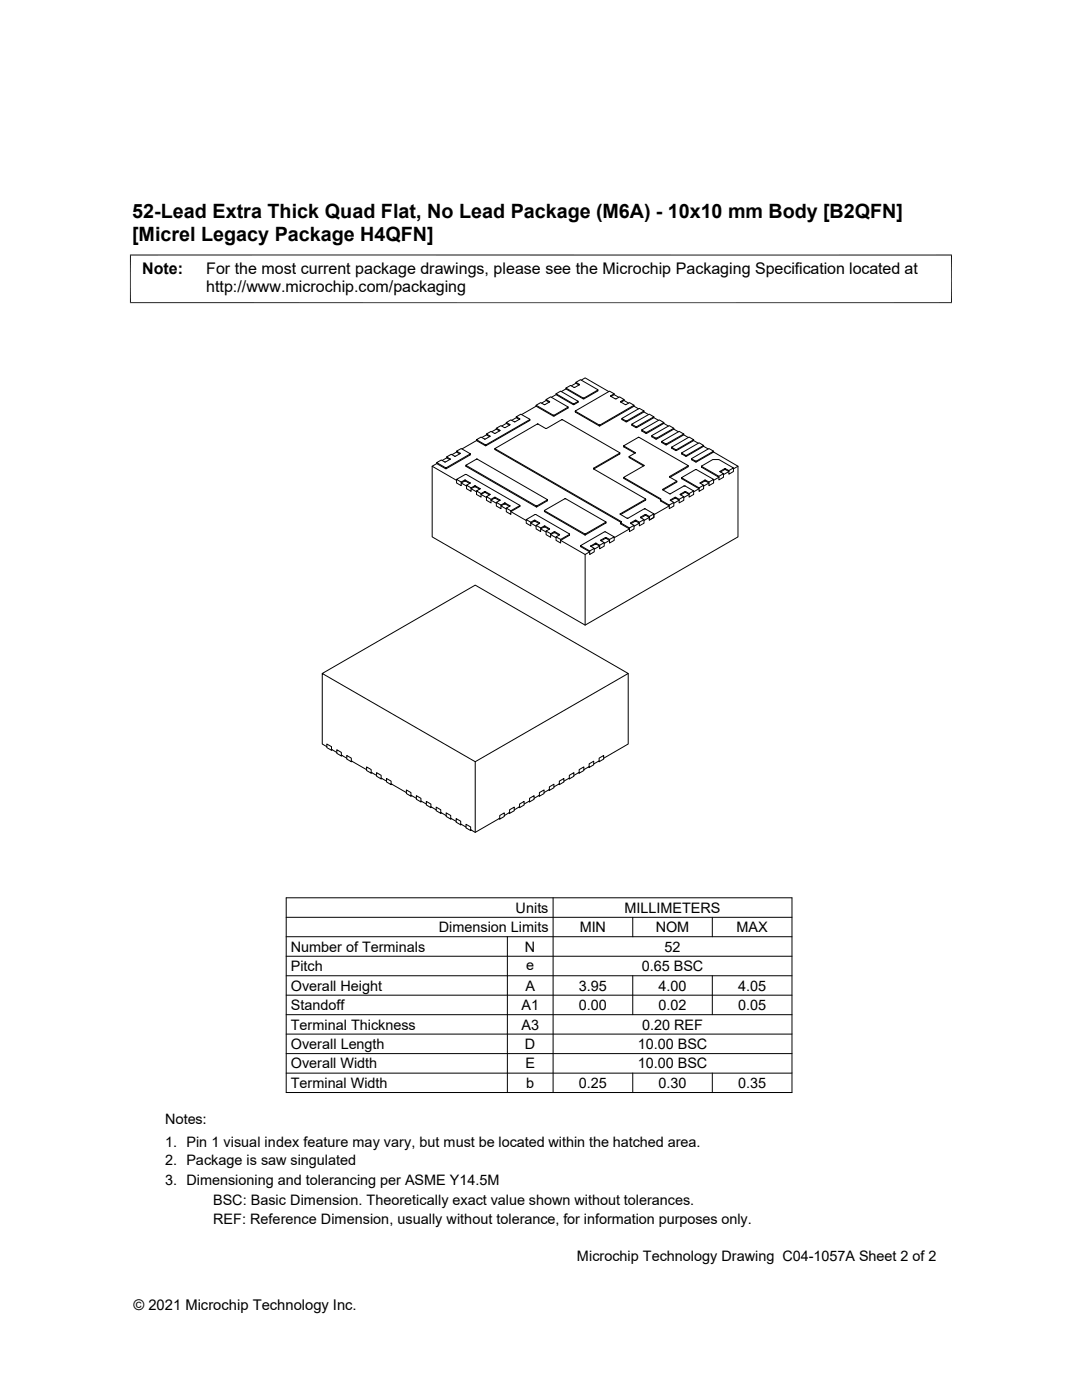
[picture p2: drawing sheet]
<svg xmlns="http://www.w3.org/2000/svg" width="216mm" height="279mm" viewBox="0 0 216 279" stroke-linecap="round" stroke-linejoin="round" font-family="sans-serif">
<g fill="none" stroke="#000" stroke-width=".2">
<path d="M26 50.8v9.7M189.9 50.8v9.7M189.9 50.9h-164M25.9 60.4h164M109 79.7v.2l.6 .4M109 79.9l-.9 .6M111 78.6v.2l3.5 1.9M111 78.6l.9-.5 3.4 2-.9 .5zM111 78.8l-1 .5M112.9 77.4v.2l3.5 2M112.9 77.6l-.9 .5M114.7 77.3l-.8-.4-1 .5 3.6 2"/>
<path d="M114.7 77.3h-.1M114.7 77.3l.9-.5-.7-.5 .9-.5 3.5 2-2.8 1.6M114.9 76.3v.2l.6 .3M114.9 76.5l-.9 .5M116 75.9l.8-.5 4.7 2.7M116.4 79.6h.1M119.3 77.8v.2l-2.8 1.6M121.8 79v.1M121.9 79l.7-.4-1-.5-6.8 3.9M121.9 79h.1M121.9 79.1h.1M121.9 79.1l.9 .5"/>
<path d="M122.6 78.6v.2l-.7 .3M122.6 78.8l.9 .5M122.8 79.6h.1M122.9 79.6l.7-.4 .9 .5-.7 .5M124.5 79.7v.2l-.6 .4M124.5 79.9l.9 .6M86.2 93v14.1l30.6 17.7 30.5-17.7v-14.1M87.1 92.3v.2l1.8 1M87.1 92.5l-.9 .5 4.9 2.9M88.8 92.2l-.7-.4-1 .5 1.9 1M88.8 92.2h.1M89 93.5h.1"/>
<path d="M89 93.3h.1M89.1 91.2v.2l.6 .3M89.1 91.4l-.9 .5M89.8 91.6v.1M90.7 91.1l-.7-.4-.9 .5 .7 .5-1 .5M90.7 91l.1 .1M90.8 91.1l1-.6-.7-.5 .9-.5 1.8 1-4.8 2.8M91.1 90v.2l.6 .4M91.1 95.7v.7l.9 .5v-.7M91.1 90.2l-.9 .5M91.8 90.5h.1M92.7 96l-.7 .4 1.1 .6"/>
<path d="M92.8 95.8h.1M92.8 95.8h-.1M92.8 96h.1M92.8 96h-.1M92.9 94.7l-1.8 1 .9 .5 .7-.4M92.9 96l.8 .5M92.9 95.8l.9 .6M92.9 94.7h.1M93 93.1l14 8.1M93 92.9l14 8.1M93 94.7l10.7 6.2M93.1 96.8v.7l.9 .6v-.7"/>
<path d="M93.8 90.7l-4.9 2.8M93.8 96.4l-.7 .4 .9 .6 .7-.4M93.8 96.4h.1M93.8 90.6v.1M94.7 97.1l-.7 .4 1.1 .6M94.7 97h.1M94.8 97.1v.1M94.8 97h.1M94.8 97.1l-.1 .1M94.8 97.1l.9 .5M94.8 97l1 .6M95.1 98v.7l.9 .5v-.7"/>
<path d="M95.1 87.9l-2.9 1.7M95.2 91.6v.1M95.2 91.6l-2.2 1.2v.3M95.2 91.6l14 8.1v.2l-2.2 1.3M95.8 97.6l-.7 .4 .9 .5 .7-.4M95.8 97.6h.1M96.7 98.3l-.7 .4 1.1 .6M96.7 87.6l-.7-.4-.9 .6 1.7 1M96.7 98.1l1 .6M96.7 98.1h.1M96.8 87.6h-.1M96.8 98.3h-.1"/>
<path d="M96.8 98.3l.9 .5M97 88.8h-.2M97.1 86.6v.2l.6 .3M97.1 99.1v.7l.9 .6v-.7M97.1 86.8l-1 .5M97.7 98.7l-.6 .4 .9 .6 .8-.4 .9 .5-.7 .5 1 .5 .6-.4M97.7 98.7h.1M97.8 87v.1M97.8 98.7h.1M98.7 86.5l-.7-.4-.9 .5 .6 .5-.9 .5M98.7 86.5h.1M98.8 89.5v.2"/>
<path d="M98.8 89.7l25.1 14.5M98.8 89.6l25.2 14.5M98.8 89.7h.1M98.8 89.5h.1M99 85.5v.1l.7 .4M99 85.6l-.9 .6M99.7 99.9l-.9-.5-.8 .4 1 .6M99.8 85.9h.1M99.8 99.8h.1M100.6 85.3h.1M100.8 85.3h.1M100.8 85.3l-.8-.4-1 .6 .7 .4-.9 .6"/>
<path d="M101 84.3v.2l.6 .4M101 84.5l-.9 .5M101.7 84.7l-.7-.4 .9-.5 .9 .4 .9-.5-.7-.5 .9-.5 1.8 1v.2l-8.7 5-1.9-1v-.1M101.7 84.7v.1M101.7 84.7l-.9 .6M103 83.2v.2l.6 .3M103 83.4l-.9 .5M103.7 83.6h.1M105.7 83.8l-8.7 5M107 80.9v.2l3.4 1.9M107 81.1l-2.9 1.6M107.2 84.6l-8.4 4.9"/>
<path d="M107.3 84.6h.1M108.6 80.8l-.7-.5-.9 .6 3.4 2 2.9-1.6M108.7 80.8l1-.6-.7-.5 .9-.5 3.4 2M108.7 80.7h-.1M109.2 99.8l-2.1 1.2M110.4 83h.2M112.1 83.8l-3.1 1.7-1.8-.9M112.1 83.8h.1M112.2 83.8h.1M112.2 83.8l11.4 6.6-5.2 3.1 .1 .1M112.7 99.5l-4 2.4M112.8 99.5h.1"/>
<path d="M112.8 99.5h-.1M112.9 99.5l8 4.7-4.2 2.4-8-4.7M113.3 81.4l-2.7 1.6M113.3 81.2v.2M114.4 80.7v.1M114.4 80.6h.1M114.8 82v.2M114.8 82.2l4.7 2.8M114.8 82.1h.1M114.8 82.1l4.7 2.7M114.9 82h-.1M115.3 80.3l-.8 .5"/>
<path d="M115.3 80.1v.2M118.5 93.6l10.3 6-5 3M119.5 85h.1M119.5 84.8h.1M119.6 84.8h.1M119.7 85h-.1M119.7 84.8h.1M123.6 90.6h.1M123.6 90.6l-5.1 3M123.7 90.4v.2M123.8 80.2h.1M123.8 80.2l1 .6"/>
<path d="M124.1 83.5v.2M124.1 83.5l3.5-2 .9 .5-3.4 2-1-.4M124.1 83.5v.1M124.5 89v.2M124.5 95.3v.2M124.5 89.2l2.2 1.2M124.5 89l2.2 1.3M124.5 89.2h.1M124.5 89h.1M124.5 95.5h.1M124.5 88.9v.1M124.5 95.3h.1"/>
<path d="M124.5 95.5l7.3 4.2M124.9 80.8l.7-.5 .9 .6-6.8 3.9M124.9 80.7h-.1M125.6 91.3l2.8 1.7M125.6 91.2l2.9 1.7M125.6 91.1v.1M126.1 84.7v.2M126.1 84.6l3.5-1.9 .9 .5-3.5 2-.9-.6M126.1 84.9l.8 .4M126.2 84.6h-.1M126.5 80.9v.2l-6.8 3.9M126.5 81.1l.9 .5"/>
<path d="M126.7 90.3v.1M126.7 90.4l-1.1 .7v.2M126.8 90.3v.1M126.9 85.3h.1M127 85.3h.1M127.4 87.3h.1M127.4 87.3l-2.9 1.6M127.5 87.3h.1M127.5 87.3l9.9 5.6-3.8 2.2M128.1 85.8v.2l.8 .5M128.1 85.8l.8 .5M128.1 85.8l3.5-2 .9 .5-3.6 2"/>
<path d="M128.1 85.8h.1M128.5 82.2l.9 .5M128.5 92.9h.1M128.5 82v.2l-3.4 2-1-.5M128.5 92.9l-4 2.4 7.4 4.3-.1 .1M128.8 99.8l-5 2.9M128.8 99.6v.2M128.9 86.5h.1M128.9 86.3h.1M129 86.5h-.1M130.1 87v.1M130.1 86.9l3.4-2 1 .6-3.5 1.9"/>
<path d="M130.1 87.1l.8 .5M130.1 87l.8 .4M130.1 87h.1M130.1 86.9v.1M130.5 83.2v.2l-3.5 1.9M130.5 83.4l.9 .5M130.9 87.6h.1M131 87.4h-.1M131.8 99.7v.2M131.8 99.9v.1M131.8 99.8l1.7 1 1-.5-.7-.5M131.8 99.7v.1"/>
<path d="M131.8 99.7h.1M131.8 100l1.7 1-3 1.7M132.1 88.1v.2M132.1 88.1l.7 .5M132.1 88.3l.7 .5M132.1 88.1l3.4-2 .9 .5-3.6 2M132.1 88.1h.1M132.5 84.5l.9 .5M132.5 84.3v.2l-3.5 2M133 88.8h-.1M133 88.6h-.1M133.6 95.2l1.5 .8-2.9 1.7 1.4 .9"/>
<path d="M133.6 98.5l2.9-1.5 1.9 1-.9 .5-.8-.4-1 .5M133.6 95.1v.1M133.8 98.5l-.1 .1M134 89.3v.2M134.1 89.2l3.4-2 .9 .6-3.5 1.9M134.1 89.3h.1M134.1 89.5l.7 .4M134.1 89.3l.7 .4M134.5 85.5v.1l-3.5 2M134.5 85.6l.9 .6M134.7 99.4l-.9 .5M134.7 99.3l-.9 .5"/>
<path d="M134.7 99.4l.8 .4-1 .6M134.7 99.4h.1M134.7 99.3h.1M134.8 89.9h.1M134.8 89.7h.1M135.1 96v.2l-2.8 1.6M135.7 98.7l.7 .4-.9 .6-.8-.4M135.7 98.7h.1M135.8 98.6l-.1 .1M136 90.4v.2M136 90.4l3.5-2 .9 .5-3.5 2zM136 90.6h.1"/>
<path d="M136 95.5h.1M136 95.4h.1M136.1 90.6l.7 .5M136.1 95.4l3.4 2 .9-.6-.7-.4M136.1 95.5l3.4 2-1.1 .6M136.4 99.1v.7l-.9 .6v-.7M136.4 86.8l1 .5M136.4 86.6v.2l-3.6 2M136.7 98.3l-.9 .5M136.7 98.3h.1M136.8 90.9h.1M136.8 98.3l.7 .4-1.1 .6"/>
<path d="M137.4 92.9v.2l-3.7 2.1M138 91.5v.2M138 91.7v.1M138 91.8l1 .4M138.4 87.8v.1l-3.5 2M138.4 98v.7l-.9 .5v-.7M138.4 87.9l.9 .6M138.8 93.7l-2.7 1.6-.1 .2M138.8 92l-.8-.5 3.5-2 .9 .5-3.5 2M138.9 93.7h.1M138.9 93.7h-.1M138.9 93.7l3.5 2-.9 .5-.8-.4-1 .6"/>
<path d="M139 92h-.2M140 93.1v.1M140 93.2l3.4 2.1-1 .6M140.4 89.1l.9 .5M140.4 88.9v.2l-3.6 1.9M140.4 96.8v.7l-.9 .6v-.7M140.6 96l-.8 .5M140.8 96h-.2M140.8 96l.7 .4-1.1 .6M142.4 90v.2l-3.5 2M142.4 95.7v.7l-.9 .5v-.7M142.4 90.2l4.9 2.8-1 .6"/>
<path d="M144.4 94.5v.8l-1 .5v-.7M144.6 93.7l-.8 .5M144.6 93.5l-.9 .6 .7 .4-1 .6-3.4-2.1 2.2-1.3h1.2l2.9 1.7-.9 .5-.7-.4M144.6 93.5h.1M144.6 93.5v.1M144.7 93.7h.1M144.7 93.5l.1 .1M144.7 93.7h-.1M144.7 93.7l.7 .4-1 .6M146.3 93.4v.7l-.9 .5v-.7M99 100.3v.7l1 .5v-.7M100.6 100.6l-.6 .4 1 .6"/>
<path d="M100.7 100.6h.1M100.7 100.4l1 .5-.7 .5 .9 .5 1.8-1M100.7 100.4h.1M100.8 100.6l.8 .4M101 101.4v.7l.9 .6v-.8M103.7 100.9h.1M103.7 101l-1.8 1.1 3.1 1.8M103.7 100.9v.1M105 103.7v.7l.9 .5v-.7M106.6 104l-.7 .4 1.1 .6M106.7 104l.9 .5M106.7 104h-.1"/>
<path d="M106.7 103.8h-.1M106.7 103.8l1 .6M106.7 102.7l-1.7 1 .9 .5 .7-.4M106.9 102.7h-.1M106.9 102.7l6.7 3.9M107 104.8v.8l.9 .5v-.7M107 101.1h.1M107 100.9v.1M107 101h.1M107.1 101.1h.1M107.1 100.9v.1M107.7 104.4l-.7 .4 .9 .6 .7-.4"/>
<path d="M107.7 104.4h.1M108.6 105h.1M108.6 101.9l.1 .2 8 4.6M108.6 101.9h.1M108.7 101.9h-.1M108.7 105l1 .6M109 106v.7l.9 .5v-.7M109.6 105.6l-.9-.4-.8 .4 1.1 .6M109.6 105.6l-.6 .4 .9 .5 .7-.4M109.7 105.6h-.1M110.6 106.3l-.7 .4 1.1 .6M110.6 106.3l.9 .5"/>
<path d="M110.6 106.1l1 .6M110.6 106.3h.1M110.6 106.1v.1M111 107.1v.7l.9 .6v-.7M111.6 106.7h.1M111.7 106.7h.1M113.6 106.6v.2l-1.7 1 4.9 2.9M113.6 106.7l-1.7 1-.9-.6 .6-.4M115.9 108.9v.2M115.9 108.9l1.8 1.1 .9-.6-.7-.4M115.9 109.1l1.8 1-.9 .6M115.9 108.9h.1"/>
<path d="M115.9 109.1h.1M116.8 110.7v14.1M116.8 106.7h-.1M117.9 109h.1M117.9 108.9v.1M118 109.1l.8-.5 .9 .4-1.1 .6M118.6 109.4v.7l-.9 .6v-.7M118.8 108.4l-.9 .5M119 108.4h-.2M119.9 107.8l.7 .5-.9 .5-.7-.4M119.9 107.8h.1M120.6 108.3v.7l-.9 .5v-.7"/>
<path d="M120.6 106.1l-4.7 2.8M120.7 106.2l1.9 .9-1 .6-.7-.4M120.8 107.3l-.9 .5M120.8 107.4l-.8 .5M120.8 107.4l.8 .4-1 .7M120.8 107.3h.1M120.8 107.4v.1M120.9 104.4l-4.1 2.3M120.9 104.2v.2M122.6 107.1v.7l-1 .6v-.7M123.7 102.6h.1M123.8 102.6h.1"/>
<path d="M123.8 102.6l1.3 .8M123.8 104.3v.2M123.8 104.5l1.8 1.1-3 1.7M124 104.2h.1M124 104.2l-.2 .2 1.8 1 .9-.6-.7-.3M124 104.1v.1M125.2 103.4h.1M125.3 103.4h-.1M125.8 104.4h.1M126.5 104.8v.8l-.9 .5v-.7M126.8 104h-.1M126.8 103.8h-.1"/>
<path d="M126.9 104l.7 .4-1.1 .6M126.9 104l-1 .5M126.9 103.8l-1.1 .6M127.8 103.2l.7 .5-.9 .5-.7-.4M127.8 103.2v.1M128.5 103.7v.7l-.9 .5v-.7M128.6 101.5l-3.3 1.9M128.7 101.5v.1M128.7 101.5l-.1 .1M128.7 101.5l1.8 1.1-.9 .5-.7-.4M128.7 102.9l-.8 .5M128.7 102.7l-.9 .5"/>
<path d="M128.7 102.9h.2M128.7 102.7h.2M128.9 102.9l.7 .4-1.1 .6M130.5 102.6v.7l-.9 .5v-.7M134.5 100.3v.7l-1 .5v-.7M64.3 134.4l30.5 17.6 30.5-17.6-30.5-17.6-30.5 17.6v14.1l.9 .5M125.3 134.4v14.1l-4.8 2.8M65.2 148.5l.9 .5v.7l-.9-.5zM66.1 149.5l1.1 .7M66.3 149.6l-.2 .1M67.2 149.6l.9 .6v.7l-.9-.6zM68.1 150.7l1.1 .6"/>
<path d="M68.3 150.8l-.2 .1M69.2 150.8l.9 .5v.7l-.9-.5zM70.1 151.8l3.1 1.8M70.3 151.9l-.2 .1M73.2 153.1l.9 .5v.7l-.9-.5zM74.1 154.1l1 .6M74.2 154.2l-.1 .1M75.1 154.2l1 .5v.7l-1-.5zM76.1 155.3l1 .6M76.2 155.4h-.1M77.1 155.4l.9 .5v.7l-.9-.5zM78 156.4l3.1 1.8"/>
<path d="M78.2 156.5l-.2 .1M81.1 157.6l.9 .6v.7l-.9-.5zM82 158.7l1.1 .6M82.2 158.8l-.2 .1M83.1 158.8l.9 .5v.7l-.9-.5zM84 159.9l1.1 .6M84.1 159.9l-.1 .1M85.1 159.9l.9 .6v.7l-.9-.5zM94.8 152v14.1M105.5 159.9l.2 .1M105.7 159.3l.9-.5v.7l-.9 .5zM105.7 159.9l-1.1 .6"/>
<path d="M107.5 158.8l.1 .1M107.6 158.7l-1 .6M107.6 158.2l1-.6v.8l-1 .5zM109.5 157.6l.1 .1M109.6 157l.9-.5v.7l-.9 .5zM109.6 157.6l-1 .6M111.5 156.5l.1 .1M111.6 155.9l.9-.5v.7l-.9 .5zM111.6 156.4l-1.1 .6M113.4 155.4h.2M113.6 154.7l.9-.5v.7l-.9 .5zM113.6 155.3l-1.1 .6"/>
<path d="M115.4 154.2l.2 .1M115.6 154.1l-1.1 .6M115.6 153.6l.9-.5v.7l-.9 .5zM117.4 153.1l.2 .1M117.6 152.4l.9-.5v.7l-.9 .6zM117.6 153l-1.1 .6M119.4 151.9l.1 .1M119.5 151.3l1-.5v.7l-1 .5zM119.5 151.8l-1 .7M57.1 179.2h100.9v38.8h-100.9zM86 161l1 .6M86.1 161.1l-.1 .1"/>
<path d="M87 161.1l.9 .5v.7l-.9-.5zM87.9 162.1l1.1 .7M88.1 162.2l-.2 .1M89 162.2l.9 .6v.7l-.9-.6zM89.9 163.3l1.1 .6M90.1 163.4l-.2 .1M91 163.4l.9 .5v.7l-.9-.5zM91.9 164.4l1.1 .7M92.1 164.5l-.2 .1M93 164.5l.9 .5v.8l-.9-.6zM94.1 165.7l-.2 .1M99.5 163.4l.2 .1"/>
<path d="M99.7 163.3l-4.9 2.8-.9-.5M99.7 162.8l.9-.6v.7l-.9 .6zM101.5 162.2l.2 .1M101.7 162.1l-1.1 .7M101.7 161.6l.9-.5v.7l-.9 .5zM103.5 161.1l.2 .1M103.7 160.5l.9-.6v.8l-.9 .5zM103.7 161l-1.1 .6M110.4 179.2v38.8M57.1 198.6h100.9M57.1 194.7h100.9M57.1 190.8h100.9"/>
<path d="M57.1 186.9h100.9M57.1 183.1h100.9M101.2 186.9v31.1M126.3 183.1v3.8M126.3 194.7v7.8M142.1 183.1v3.8M142.1 194.7v7.8M57.1 210.3h100.9M57.1 206.4h100.9M57.1 202.5h100.9M57.1 214.2h100.9M126.3 214.2v3.8"/>
<path d="M142.1 214.2v3.8"/>
</g>
<g font-size="3.9">
<text x="26.4" y="43.5">52-Lead Extra Thick Quad Flat, No Lead Package (M6A) - 10x10 mm Body [B2QFN]</text>
<text x="26.4" y="48.1">[Micrel Legacy Package H4QFN]</text>
</g>
<g font-size="3.2">
<text x="28.4" y="54.7">Note:</text>
<text x="41.1" y="58.3">http://www.microchip.com/packaging</text>
<text x="41.1" y="54.7">For the most current package drawings, please see the Microchip Packaging Specification located at</text>
</g>
<g font-size="2.9">
<text x="102.9" y="182.2">Units</text>
<text x="124.6" y="182.2">MILLIMETERS</text>
<text x="58" y="189.9">Number of Terminals</text>
<text x="87.6" y="186">Dimension Limits</text>
<text x="104.8" y="189.9">N</text>
<text x="115.7" y="186">MIN</text>
<text x="130.8" y="186">NOM</text>
<text x="132.6" y="189.9">52</text>
<text x="147" y="186">MAX</text>
<text x="58" y="197.7">Overall Height</text>
<text x="58" y="193.8">Pitch</text>
<text x="104.8" y="197.7">A</text>
<text x="105" y="193.5">e</text>
<text x="115.5" y="197.7">3.95</text>
<text x="128" y="193.8">0.65 BSC</text>
<text x="131.4" y="197.7">4.00</text>
<text x="147.3" y="197.7">4.05</text>
<text x="58" y="201.6">Standoff</text>
<text x="104.1" y="201.6">A1</text>
<text x="115.5" y="201.6">0.00</text>
<text x="131.4" y="201.6">0.02</text>
<text x="147.3" y="201.6">0.05</text>
<text x="58" y="209.4">Overall Length</text>
<text x="58" y="205.5">Terminal Thickness</text>
<text x="104.1" y="205.5">A3</text>
<text x="104.8" y="209.4">D</text>
<text x="127.3" y="209.4">10.00 BSC</text>
<text x="128.1" y="205.5">0.20 REF</text>
<text x="58" y="213.2">Overall Width</text>
<text x="104.8" y="213.2">E</text>
<text x="127.3" y="213.2">10.00 BSC</text>
<text x="58" y="217.1">Terminal Width</text>
<text x="105" y="217.1">b</text>
<text x="115.5" y="217.1">0.25</text>
<text x="131.4" y="217.1">0.30</text>
<text x="147.3" y="217.1">0.35</text>
<text x="32.9" y="224.4">Notes:</text>
<text x="32.9" y="229">1. Pin 1 visual index feature may vary, but must be located within the hatched area.</text>
<text x="32.9" y="232.6">2. Package is saw singulated</text>
<text x="32.9" y="236.6">3. Dimensioning and tolerancing per ASME Y14.5M</text>
<text x="42.5" y="244.3">REF: Reference Dimension, usually without tolerance, for information purposes only.</text>
<text x="42.5" y="240.6">BSC: Basic Dimension. Theoretically exact value shown without tolerances.</text>
<text x="115.1" y="251.7">Microchip Technology Drawing C04-1057A Sheet 2 of 2</text>
<text x="26.6" y="261.3">© 2021 Microchip Technology Inc.</text>
</g>
</svg>
